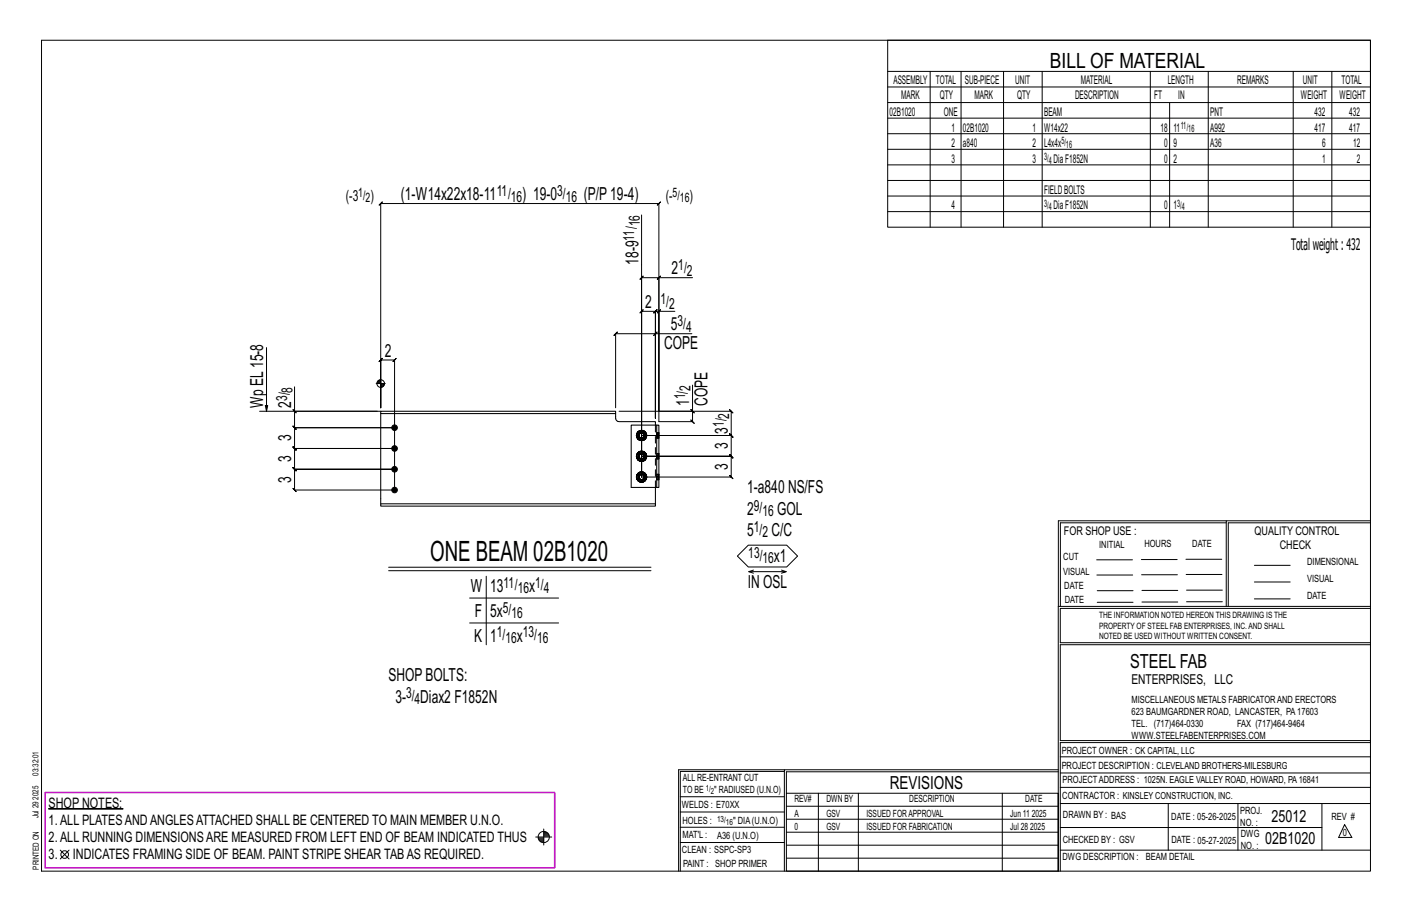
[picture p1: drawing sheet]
<svg xmlns="http://www.w3.org/2000/svg" width="432mm" height="279mm" viewBox="0 0 432 279" stroke-linecap="round" stroke-linejoin="round" font-family="sans-serif">
<g fill="#000" stroke="#000" stroke-width=".31">
<path d="M14.9 247.2h22.7v.1h-22.7z"/>
<circle cx="120.7" cy="137.1" r=".86"/>
<circle cx="120.7" cy="130.7" r=".86"/>
<circle cx="120.7" cy="143.4" r=".86"/>
<circle cx="120.7" cy="149.8" r=".86"/>
</g>
<g fill="none" stroke="#000" stroke-width=".31">
<path d="M12.7 12.3h406.4v254h-406.4zM271.5 12.3h147.6v57.2h-147.6zM271.5 21.8h147.6M271.5 26.6h147.6M271.5 31.4h147.6M271.5 36.1h147.6M284.5 21.8v47.7M293.9 21.8v47.7M306.9 21.8v47.7M318.7 21.8v47.7M351.8 21.8v47.7M357.7 31.4v38.1"/>
<path d="M369.5 21.8v47.7M395.5 21.8v47.7M407.3 21.8v47.7M271.5 40.9h147.6M271.5 45.6h147.6M271.5 50.4h147.6M271.5 55.2h147.6M271.5 59.9h147.6M196.2 65.7v80.1v-60.9l-.5 .5 1-1-.5 .5h5.3M271.5 64.7h147.6M201.5 95.2h-1.1l.5-.5-1 1 .5-.5v32.6v-25.8h11.2M202 84.4l-1 1z"/>
<path d="M202 94.7l-1 1zM206.4 95.2h-4.9v33.7h10.3l.5 .5-1-1 .5 .5v-3.2M211.8 84.9h-10.3v40.8h22.1l-.5-.5 1 1-.5-.5v7.4l-.5-.5 1 1-.5-.5h-27.4h27.4l-.5-.5 1 1-.5-.5v6.4l-.5-.5 1 1-.5-.5h-27.4h27.4l-.5-.5 1 1-.5-.5v6.3l-.5-.5 1 1-.5-.5h-27.4v-50.6l-.5 .5 1-1-.5 .5h4.2l-.5 .5 1-1-.5 .5v32.6M81.5 106.3v19.4l-.4-1.7h.8l-.4 1.7M90.1 118.3v7.4h25.3M115 117.3h2.8M115.4 116.8v.5M115.6 116.5v.8M115.8 116.3v1M116 116.2v1.1M116.2 116.1v1.2M116.4 115.9v8.8"/>
<path d="M116.6 117.3v1.1M116.9 117.3v1M117.1 117.3v.9M117.3 117.3v.8M117.5 117.3v.4M200.4 102h-12.1l.5-.5-1 1 .5-.5v22.7M200.9 101.5l-1 1zM211.8 117.7v8h-22.5M79.4 125.7h37M89.6 125.2l1 1zM90.1 125.7v5l-.5-.5 1 1-.5-.5h30.6h-30.6l-.5-.5 1 1-.5-.5v6.4l-.5-.5 1 1-.5-.5h30.6h-30.6l-.5-.5 1 1-.5-.5v6.3l-.5-.5 1 1-.5-.5h30.6h-30.6l-.5-.5 1 1-.5-.5v6.4l-.5-.5 1 1-.5-.5h30.6v-39.8l.5-.5-1 1 .5-.5h-4.3l.5-.5-1 1 .5-.5v14.7v-62.5l-.5 .5 1-1-.5 .5h85.1l-.5 .5 1-1-.5 .5v63.5M194.7 133.1h.5"/>
<path d="M194.7 139.5h.5M194.8 132.5l.5 .2-.1 .4M194.8 138.9l.5 .2-.1 .4M195.1 134.2l.5 .3M195.2 133.1l.1 .4-.5 .2M195.2 139.5l.1 .4-.5 .2M195.3 132.7l.2-.3-.4-.3a1.52 1.52 0 0 0 0 2.1l.4-.3-.2-.4M195.3 139.1l.2-.4-.4-.3a1.52 1.52 0 0 0 0 2.2l.4-.4-.2-.3M195.5 133.9l.3 .2-.2 .4 .6 .1M195.6 131.7l-.5 .4M195.6 138.1l-.5 .3M195.8 134.1l.4 .1v.4l.6-.1"/>
<path d="M196.2 131.6l-.6 .1 .2 .5-.3 .2M196.2 132.1l.4 .1 .2-.5 .5 .4-.4 .3M196.2 138l-.6 .1 .2 .4-.3 .2M196.2 138.5h.4l.2-.4 .5 .3-.4 .3M196.6 132.2l.3 .2 .3 .7h.5l-.1 .6M196.6 138.5l.3 .2 .3 .8h.5l-.1 .6M196.8 131.7l-.6-.1v.5l-.4 .1M196.8 138.1l-.6-.1v.5h-.4M196.9 133.9l.4 .3-.5 .3-.2-.4-.4 .1M197.1 133.5l.5 .2-.3 .5M197.1 139.9l.5 .2-.3 .5M197.2 133.1l-.3 .8-.3 .2"/>
<path d="M197.2 139.5l-.3 .7-.3 .2M197.3 132.1l.3 .4-.5 .2M197.3 138.4l.3 .5-.5 .2M197.6 132.5l.1 .6M197.6 138.9l.1 .6M211.3 125.2l1 1zM194.7 145.8h.5M194.8 145.2l.5 .2-.1 .4M195.1 140.6l.5 .3M195.1 146.9l.5 .3M195.2 145.8l.1 .4-.5 .2M195.3 145.4l.2-.3-.4-.3a1.52 1.52 0 0 0 0 2.1l.4-.3-.2-.4"/>
<path d="M195.5 140.2l.3 .2-.2 .5 .6 .1M195.5 146.6l.3 .2-.2 .4 .6 .1M195.6 144.4l-.5 .4M195.8 140.4l.4 .1v.5l.6-.1M195.8 146.8l.4 .1v.4l.6-.1M196.2 144.3l-.6 .1 .2 .5-.3 .2M196.2 144.8l.4 .1 .2-.5 .5 .4-.4 .3M196.6 144.9l.3 .2 .3 .7h.5l-.1 .6M196.8 144.4l-.6-.1v.5l-.4 .1M196.9 140.2l.4 .4-.5 .3-.2-.5-.4 .1M196.9 146.6l.4 .3-.5 .3-.2-.4-.4 .1M197.1 146.2l.5 .2-.3 .5"/>
<path d="M197.2 145.8l-.3 .8-.3 .2M197.3 144.8l.3 .4-.5 .2M197.6 145.2l.1 .6M375 159.8h-50.7v25.6M375 159.2h-51.3l-.1 107.1M419.1 159.2h-44.1v26.2M419.1 159.8h-43.5v25.6M118.8 173.4h80.3M118.8 174.5h80.3M148.7 176.2v20.9M225.5 170l3.3-3.3h11.8l3.3 3.3-3.3 3.3h-11.8zM229 174.7h11.4l-1.4 .5"/>
<path d="M230.4 174.3l-1.4 .4 1.4 .5M239 174.3l1.4 .4M335.4 171.1h10.9M335.4 175.8h11M349 171h11M349.1 175.7h11M362.7 171h10.9M362.7 175.6h11M383.6 172.8h11M383.6 177.9h11M143.6 182.8h27.2M143.6 190.4h27.2"/>
<path d="M323.7 185.4h95.4M335.5 184.1h11M335.5 180.6h11M349.2 184h11M349.2 180.5h11M362.9 180.4h10.9M362.9 184h10.9M383.6 183.1h11M419.1 186h-94.9v10.5h94.9M419.1 197.1h-94.9v29.3h94.9v.6h-94.9v39.3M239.9 235.8h-31.9v30.5M239.9 235.3h-32.4v31"/>
<path d="M323.6 235.3h-83.7v31M323.6 235.9h-83.1v6.6M324.2 236.3h94.9M324.2 231.4h94.9M18.4 259.9l2.7 2.7M21.1 259.9l-2.7 2.7M163.8 255.9h4.9M164.6 256.2h1.7M164.7 256.4h1.6M164.8 256.7h1.5M165 257h1.3M165.3 257.3h1"/>
<path d="M166.3 253.4v4.9M166.3 254.4h.9M166.3 255.6h1.7M166.3 254.7h1.3M166.3 255h1.5M166.3 255.3h1.6M208 252.9h31.9M208 257.5h31.9M208 243.6h31.9M208 248.2h31.9M240.5 242.5h83.1v23.8h-83.1zM240.5 258.4h83.1"/>
<path d="M240.5 254.4h83.1M240.5 250.4h83.1M240.5 246.5h83.1M250.3 242.5v23.8M262.5 242.5v23.8M306.5 242.5v23.8M324.2 253h80.1M324.2 245.6h94.9M324.2 259.9h94.9M324.2 240.7h94.9M357.3 245.6v14.3M378.6 245.6v14.3"/>
<path d="M404.3 245.6v14.3M411.2 252.1l2.2 3.9h-4zM240.5 262.3h83.1"/>
<circle cx="116.4" cy="117.3" r="1.16"/>
<circle cx="166.3" cy="255.9" r="1.71"/>
<circle cx="19.8" cy="261.2" r="1.17"/>
</g>
<path d="M13.8 242.2h155.8v23.1h-155.8z" fill="none" stroke="#f0f" stroke-width=".5"/>
<path d="M116.4 125.7h71.9v.7h-71.9zM116.4 126.4v27.6M188.3 126.4v1.6a1.02 1.02 0 0 0 1 .9h11.1v1.1M200.8 130h.7v19h-.7zM200.8 130h-7.8v19h7.8M116.4 154h84v.7h-84zM200.4 149v5" fill="none" stroke="#000" stroke-width=".32"/>
<g fill="none" stroke="#000" stroke-width=".31" stroke-dasharray="2 1.4">
<path d="M194.6 133.1l.1 .6zM194.6 139.5l.1 .6zM194.7 133.1l.1 .6zM194.7 133.1l.7-1.3-.7 1.3 .7 1.4-.7-1.4h.5M194.7 139.5l.1 .6zM194.7 139.5l.7-1.3-.7 1.3 .7 1.3-.7-1.3h.5M194.7 132.5l-.1 .6zM194.7 133.7l.4 .6zM194.7 138.9l-.1 .6zM194.8 133.7l.5-.2-.1-.4M194.8 132.5l.5 .2-.1 .4M194.8 138.9l.5 .2-.1 .4"/>
<path d="M195.1 132l-.4 .5zM195.1 134.3l.5 .3zM195.1 132l.5-.3zM195.1 138.4l-.4 .5zM195.1 138.4l.5-.4zM195.1 134.2l.5 .3zM195.1 134.2l.5 .3M195.1 132.1l.5-.4zM195.1 132.1l.5-.4M195.1 138.4l.5-.3zM195.1 138.4l.5-.3M195.3 133.5l.5 .6"/>
<path d="M195.3 132.7l.5-.5M195.3 139.9l.5 .5M195.3 139.1l.5-.6M195.4 133.1l.1 .4zM195.4 139.5l.1 .4zM195.4 134.5h1.6zM195.4 131.8h1.6zM195.4 138.2h1.6zM195.5 132.4l-.4-.3-.4 1 .1-.6v1.2l.3 .5-.3-.5 .3 .5 .4-.3M195.5 138.7l-.4-.3-.4 1.1 .1-.6v1.2l.3 .5-.3-.5 .3 .5 .4-.4M195.5 132.7l-.1 .4zM195.5 133.5l.3 .3z"/>
<path d="M195.5 132.7l.3-.3zM195.5 139.1l-.1 .4zM195.5 139.9l.3 .3zM195.5 139.1l.3-.3zM195.6 134.6l.6 .1zM195.6 131.7l.6-.2zM195.6 138l.6-.1zM195.8 134.1l.4 .1v.4l-.6-.1 .6 .1-.6-.1zM195.8 133.8l.4 .1zM195.8 132.4l.4-.1zM195.8 138.8l.4-.1zM196.2 131.6l-.6 .1 .6-.1-.6 .1 .2 .5 .4-.1"/>
<path d="M196.2 134.7l.6-.1zM196.2 134.6l.6-.1zM196.2 134.6l.6-.1M196.2 134.2l.4-.1 .2 .4M196.2 133.9l.4-.1zM196.2 132.3l.4 .1zM196.2 131.6l.6 .1-.6-.1 .6 .1-.2 .5-.4-.1zM196.2 131.5l.6 .2zM196.2 138l-.6 .1 .6-.1-.6 .1 .2 .4h.4M196.2 138.7l.4 .1zM196.2 138l.6 .1-.6-.1 .6 .1-.2 .4h-.4zM196.2 137.9l.6 .1z"/>
<path d="M196.6 134.1l.3-.2M196.6 133.8l.3-.3zM196.6 132.4l.3 .3zM196.6 132.2l.3 .2M196.6 138.8l.3 .3zM196.6 138.5l.3 .2M196.8 134.5l.5-.3zM196.8 134.5l.5-.3M196.8 131.7l.5 .4zM196.8 131.7l.5 .4M196.8 138.1l.5 .3zM196.8 138.1l.5 .3"/>
<path d="M196.8 134.6l.5-.3zM196.8 131.7l.5 .3zM196.8 138l.5 .4zM196.9 132.7l.1 .4zM196.9 139.1l.1 .4zM197 131.8l.7 1.3zM197 138.2l.7 1.3zM197 133.1l-.1 .4zM197 139.5l-.1 .4zM197.1 133.5l.5 .2-.3 .5M197.1 132.7l.5-.2-.3-.4M197.1 139.9l.5 .2-.3 .5"/>
<path d="M197.1 139.1l.5-.2-.3-.5M197.3 134.2l-.4-.3 .3-.8M197.3 132.1l-.4 .3 .3 .7h.5l-.1 .6M197.3 138.4l-.4 .3 .3 .8h.5l-.1 .6M197.3 132l.4 .5zM197.3 138.4l.4 .5zM197.6 132.5l.1 .6zM197.6 132.5l.1 .6M197.6 138.9l.1 .6zM197.6 138.9l.1 .6M197.7 133.7l-.4 .6zM197.7 132.5l.1 .6z"/>
<path d="M197.7 138.9l.1 .6zM197.7 133.1l-.7 1.4zM197.7 139.5l-.7 1.3zM197.8 133.1l-.1 .6zM197.8 139.5l-.1 .6zM200.8 132.3h.7zM200.8 132.8v.3h.7v-.3h-.7v-.3M200.8 138.6l.7 .1zM200.8 139.1v.4h.7v-.4h-.7v-.2M201.5 132.3v.2M201.5 132.8v-.3h-.7v-.2M201.5 133.1v.4h-.7v-.4"/>
<path d="M201.5 133.5v.2h-.7v-.2M201.5 133.7v.2h-.7v-.2M201.5 133.9h-.7M201.5 138.7v.2M201.5 139.1v-.2h-.7v-.2M201.5 139.5v.3h-.7v-.3M201.5 139.8v.3h-.7v-.3M194.6 145.8l.1 .6zM194.7 145.8l.1 .6zM194.7 145.8l.7-1.3-.7 1.3 .7 1.4-.7-1.4h.5M194.7 140.1l.4 .5zM194.7 145.2l-.1 .6z"/>
<path d="M194.7 146.4l.4 .6zM194.8 140.1l.5-.2-.1-.4M194.8 146.4l.5-.2-.1-.4M194.8 145.2l.5 .2-.1 .4M195.1 140.6l.5 .3zM195.1 144.7l-.4 .5zM195.1 147l.5 .3zM195.1 144.7l.5-.3zM195.1 140.6l.5 .3M195.1 146.9l.5 .3zM195.1 146.9l.5 .3M195.1 144.8l.5-.4z"/>
<path d="M195.1 144.8l.5-.4M195.3 146.2l.5 .6M195.3 145.4l.5-.5M195.4 145.8l.1 .4zM195.4 140.8h1.6zM195.4 147.2h1.6zM195.4 144.5h1.6zM195.5 145.1l-.4-.3-.4 1 .1-.6v1.2l.3 .5-.3-.5 .3 .5 .4-.3M195.5 145.4l-.1 .4zM195.5 146.2l.3 .3zM195.5 145.4l.3-.3zM195.6 140.9l.6 .2z"/>
<path d="M195.6 147.3l.6 .1zM195.6 144.4l.6-.2zM195.8 140.4l.4 .1v.5l-.6-.1 .6 .1-.6-.1zM195.8 140.2l.4 .1zM195.8 146.8l.4 .1v.4l-.6-.1 .6 .1-.6-.1zM195.8 146.5l.4 .1zM195.8 145.1l.4-.1zM196.2 141.1l.6-.2zM196.2 141l.6-.1zM196.2 141l.6-.1M196.2 140.5l.4-.1 .2 .5M196.2 140.3l.4-.1z"/>
<path d="M196.2 144.3l-.6 .1 .6-.1-.6 .1 .2 .5 .4-.1M196.2 147.4l.6-.1zM196.2 147.3l.6-.1zM196.2 147.3l.6-.1M196.2 146.9l.4-.1 .2 .4M196.2 146.6l.4-.1zM196.2 145l.4 .1zM196.2 144.3l.6 .1-.6-.1 .6 .1-.2 .5-.4-.1zM196.2 144.2l.6 .2zM196.6 140.4l.3-.2M196.6 140.2l.3-.3zM196.6 146.8l.3-.2"/>
<path d="M196.6 146.5l.3-.3zM196.6 145.1l.3 .3zM196.6 144.9l.3 .2M196.8 140.9l.5-.3zM196.8 140.9l.5-.3M196.8 147.2l.5-.3zM196.8 147.2l.5-.3M196.8 144.4l.5 .4zM196.8 144.4l.5 .4M196.8 147.3l.5-.3zM196.8 144.4l.5 .3zM196.9 145.4l.1 .4z"/>
<path d="M197 144.5l.7 1.3zM197 145.8l-.1 .4zM197.1 146.2l.5 .2-.3 .5M197.1 145.4l.5-.2-.3-.4M197.3 140.6l-.4-.4 .3-.7M197.3 146.9l-.4-.3 .3-.8M197.3 144.8l-.4 .3 .3 .7h.5l-.1 .6M197.3 144.7l.4 .5zM197.6 145.2l.1 .6zM197.6 145.2l.1 .6M197.7 140.1l-.4 .5zM197.7 146.4l-.4 .6z"/>
<path d="M197.7 145.2l.1 .6zM197.7 145.8l-.7 1.4zM197.8 145.8l-.1 .6zM200.4 149v-19M200.8 145h.7zM200.8 145.5v.3h.7v-.3h-.7v-.3M201.5 140.1v.2h-.7v-.2M201.5 140.3h-.7M201.5 145v.2M201.5 145.5v-.3h-.7v-.2M201.5 145.8v.4h-.7v-.4M201.5 146.2v.2h-.7v-.2"/>
<path d="M201.5 146.4v.2h-.7v-.2M201.5 146.6h-.7"/>
</g>
<text font-size="8.6" x="131.5" y="171.4">ONE BEAM 02B1020</text>
<text font-size="6.4" x="321.1" y="20.7">BILL OF MATERIAL</text>
<text font-size="5.9" x="345.6" y="204.1">STEEL FAB</text>
<g font-size="5.5">
<text x="122.6" y="61.2">(1-W14x22x18-11</text>
<text x="159.7" y="61.2">) 19-0</text>
<text x="178.5" y="61.2">(P/P19-4)</text>
<text x="195.2" y="80.9" transform="rotate(-90 195.2 80.9)">18-9</text>
<text x="205.4" y="83.9">2</text>
<text x="197.3" y="94.2">2</text>
<text x="205.2" y="101">5</text>
<text x="203.1" y="106.6">COPE</text>
<text x="117.7" y="109.1">2</text>
<text x="80.5" y="124.7" transform="rotate(-90 80.5 124.7)">Wp EL15-8</text>
<text x="89.1" y="124.7" transform="rotate(-90 89.1 124.7)">2</text>
<text x="210.8" y="124.1" transform="rotate(-90 210.8 124.1)">1</text>
<text x="216.3" y="124.1" transform="rotate(-90 216.3 124.1)">COPE</text>
<text x="89.1" y="134.9" transform="rotate(-90 89.1 134.9)">3</text>
<text x="222.6" y="137.3" transform="rotate(-90 222.6 137.3)">3</text>
<text x="222.6" y="132.6" transform="rotate(-90 222.6 132.6)">3</text>
<text x="89.1" y="141.3" transform="rotate(-90 89.1 141.3)">3</text>
<text x="222.6" y="143.7" transform="rotate(-90 222.6 143.7)">3</text>
<text x="89.1" y="147.6" transform="rotate(-90 89.1 147.6)">3</text>
<text x="228.5" y="150.8">1-a840 NS/FS</text>
<text x="228.5" y="157.3">2</text>
<text x="237.7" y="157.3">GOL</text>
<text x="228.5" y="163.8">5</text>
<text x="235.9" y="163.8">C/C</text>
<text x="236.7" y="171.8">x1</text>
<text x="228.7" y="179.8">IN OSL</text>
<text x="144" y="180.9">W</text>
<text x="149.9" y="180.9">13</text>
<text x="161.8" y="180.9">x</text>
<text x="145.3" y="188.5">F</text>
<text x="149.9" y="188.5">5x</text>
<text x="145" y="196.1">K</text>
<text x="149.9" y="196.1">1</text>
<text x="158" y="196.1">x</text>
<text x="118.8" y="208.2">SHOPBOLTS:</text>
<text x="120.9" y="214.8">3-</text>
<text x="128.5" y="214.8">Diax2 F1852N</text>
<text x="272.2" y="241.1">REVISIONS</text>
</g>
<g font-size="5.1">
<text x="388.9" y="251.3">25012</text>
<text x="386.9" y="258.1">02B1020</text>
</g>
<text font-size="4.9" x="394.8" y="76.4">Totalweight : 432</text>
<g font-size="4.7">
<text x="151.9" y="60">11/</text>
<text x="170.4" y="60">3/</text>
<text x="105.7" y="61.4">(-3</text>
<text x="113.3" y="61.4">)</text>
<text x="156.2" y="61.6">16</text>
<text x="173" y="61.6">16</text>
<text x="203.6" y="61.4">(-</text>
<text x="210.9" y="61.4">)</text>
<text x="195.6" y="69.2" transform="rotate(-90 195.6 69.2)">16</text>
<text x="194" y="73.6" transform="rotate(-90 194 73.6)">11/</text>
<text x="207.4" y="82.7">1/</text>
<text x="210" y="84.3">2</text>
<text x="202" y="92.9">1/</text>
<text x="204.6" y="94.6">2</text>
<text x="207.2" y="99.8">3/</text>
<text x="209.8" y="101.4">4</text>
<text x="89.5" y="120" transform="rotate(-90 89.5 120)">8</text>
<text x="211.2" y="119.5" transform="rotate(-90 211.2 119.5)">2</text>
<text x="87.8" y="122.6" transform="rotate(-90 87.8 122.6)">3/</text>
<text x="209.5" y="122.1" transform="rotate(-90 209.5 122.1)">1/</text>
<text x="221.4" y="130.6" transform="rotate(-90 221.4 130.6)">1/</text>
<text x="223" y="128" transform="rotate(-90 223 128)">2</text>
<text x="230.5" y="156.1">9/</text>
<text x="233.1" y="157.7">16</text>
<text x="230.5" y="162.6">1/</text>
<text x="233.1" y="164.2">2</text>
<text x="228.8" y="170.5">13/</text>
<text x="233.2" y="172.2">16</text>
<text x="154" y="179.6">11/</text>
<text x="163.7" y="179.6">1/</text>
<text x="158.3" y="181.3">16</text>
<text x="166.3" y="181.3">4</text>
<text x="153.8" y="187.2">5/</text>
<text x="156.4" y="188.9">16</text>
<text x="151.9" y="194.9">1/</text>
<text x="154.6" y="196.5">16</text>
<text x="159.9" y="194.9">13/</text>
<text x="164.2" y="196.5">16</text>
<text x="124.2" y="213.5">3/</text>
<text x="126.8" y="215.2">4</text>
</g>
<g font-size="4.4">
<text x="14.9" y="246.9">SHOP NOTES:</text>
<text x="14.9" y="257.4">2.ALL RUNNING DIMENSIONSARE MEASURED FROM LEFT END OF BEAM INDICATED THUS</text>
<text x="14.9" y="252.2">1.ALL PLATESANDANGLESATTACHED SHALL BE CENTERED TO MAIN MEMBER U.N.O.</text>
<text x="14.9" y="262.6">3.</text>
<text x="22.3" y="262.6">INDICATES FRAMING SIDE OF BEAM. PAINT STRIPE SHEAR TABAS REQUIRED.</text>
</g>
<text font-size="4.2" x="346" y="209.1">ENTERPRISES, LLC</text>
<g font-size="4">
<text x="109.6" y="60.3">1/</text>
<text x="111.8" y="61.7">2</text>
<text x="205.7" y="60.3">5/</text>
<text x="207.9" y="61.7">16</text>
</g>
<g font-size="3.7">
<text x="273.2" y="25.6">ASSEMBLY</text>
<text x="286.2" y="25.6">TOTAL</text>
<text x="295.1" y="25.6">SUB-PIECE</text>
<text x="310.4" y="25.6">UNIT</text>
<text x="330.5" y="25.6">MATERIAL</text>
<text x="357.1" y="25.6">LENGTH</text>
<text x="378.3" y="25.6">REMARKS</text>
<text x="398.4" y="25.6">UNIT</text>
<text x="410.2" y="25.6">TOTAL</text>
<text x="272.1" y="35.5">02B1020</text>
<text x="275.6" y="30.4">MARK</text>
<text x="287.4" y="30.4">QTY</text>
<text x="288.6" y="35.5">ONE</text>
<text x="298" y="30.4">MARK</text>
<text x="311" y="30.4">QTY</text>
<text x="319.3" y="35.5">BEAM</text>
<text x="328.7" y="30.4">DESCRIPTION</text>
<text x="353" y="30.4">FT</text>
<text x="360.3" y="30.4">IN</text>
<text x="370.1" y="35.5">PNT</text>
<text x="397.8" y="30.4">WEIGHT</text>
<text x="402" y="35.5">432</text>
<text x="409.6" y="30.4">WEIGHT</text>
<text x="412.6" y="35.5">432</text>
<text x="290.9" y="40.2">1</text>
<text x="294.5" y="40.2">02B1020</text>
<text x="315.8" y="40.2">1</text>
<text x="319.3" y="40.2">W14x22</text>
<text x="354.9" y="40.2">18</text>
<text x="358.9" y="40.2">11</text>
<text x="370.1" y="40.2">A992</text>
<text x="402" y="40.2">417</text>
<text x="412.6" y="40.2">417</text>
<text x="290.9" y="45">2</text>
<text x="294.5" y="45">a840</text>
<text x="315.8" y="45">2</text>
<text x="319.3" y="45">L4x4x</text>
<text x="356" y="45">0</text>
<text x="358.9" y="45">9</text>
<text x="370.1" y="45">A36</text>
<text x="404.3" y="45">6</text>
<text x="413.8" y="45">12</text>
<text x="290.9" y="49.7">3</text>
<text x="315.8" y="49.7">3</text>
<text x="322.2" y="49.7">DiaF1852N</text>
<text x="356" y="49.7">0</text>
<text x="358.9" y="49.7">2</text>
<text x="404.3" y="49.7">1</text>
<text x="415" y="49.7">2</text>
<text x="319.3" y="59.3">FIELDBOLTS</text>
<text x="290.9" y="64">4</text>
<text x="322.2" y="64">DiaF1852N</text>
<text x="356" y="64">0</text>
<text x="358.9" y="64">1</text>
<text x="325.3" y="163.4">FOR SHOP USE :</text>
<text x="383.7" y="163.4">QUALITY CONTROL</text>
<text x="391.4" y="167.8">CHECK</text>
</g>
<g font-size="3.1">
<text x="361.1" y="39.4">11/</text>
<text x="363.4" y="40.5">16</text>
<text x="324.6" y="44.1">5/</text>
<text x="326" y="45.3">16</text>
<text x="319.3" y="48.9">3/</text>
<text x="320.7" y="50">4</text>
<text x="319.3" y="63.2">3/</text>
<text x="320.7" y="64.3">4</text>
<text x="360" y="63.2">3/</text>
<text x="361.4" y="64.3">4</text>
<text x="336.2" y="167.4">INITIAL</text>
<text x="350" y="167.1">HOURS</text>
<text x="364.6" y="167.2">DATE</text>
<text x="325.2" y="171.3">CUT</text>
<text x="399.8" y="172.8">DIMENSIONAL</text>
<text x="325.1" y="175.8">VISUAL</text>
<text x="399.8" y="177.9">VISUAL</text>
<text x="325.5" y="180">DATE</text>
<text x="325.7" y="184.4">DATE</text>
<text x="399.8" y="183.1">DATE</text>
<text x="346" y="215">MISCELLANEOUS METALS FABRICATORAND ERECTORS</text>
<text x="346" y="218.6">623 BAUMGARDNER ROAD, LANCASTER, PA17603</text>
<text x="346" y="225.8">WWW.STEELFABENTERPRISES.COM</text>
<text x="346" y="222.2">TEL. (717)464-0330</text>
<text x="378.3" y="222.2">FAX (717)464-9464</text>
<text x="324.7" y="230.5">PROJECT OWNER : CK CAPITAL, LLC</text>
<text x="208.8" y="238.8">ALL RE-ENTRANT CUT</text>
<text x="324.7" y="235.1">PROJECT DESCRIPTION : CLEVELAND BROTHERS-MILESBURG</text>
<text x="324.9" y="239.5">PROJECTADDRESS : 1025N. EAGLE VALLEY ROAD, HOWARD, PA16841</text>
<text x="208.8" y="242.5">TO BE</text>
<text x="218.4" y="242.5">&quot; RADIUSED (U.N.O)</text>
<text x="242.9" y="245.3">REV#</text>
<text x="252.7" y="245.3">DWN BY</text>
<text x="278.1" y="245.3">DESCRIPTION</text>
<text x="313.5" y="245.3">DATE</text>
<text x="324.9" y="244.2">CONTRACTOR : KINSLEY CONSTRUCTION, INC.</text>
<text x="208.5" y="247">WELDS : E70XX</text>
<text x="208.7" y="251.7">HOLES :</text>
<text x="224.2" y="251.8">&quot; DIA(U.N.O)</text>
<text x="242.9" y="249.9">A</text>
<text x="252.7" y="249.9">GSV</text>
<text x="264.9" y="249.9">ISSUED FORAPPROVAL</text>
<text x="309" y="249.9">Jun 11</text>
<text x="315.5" y="249.9">2025</text>
<text x="325.1" y="250">DRAWN BY : BAS</text>
<text x="358.2" y="250.5">DATE : 05-26-2025</text>
<text x="379.3" y="248.9">PROJ.</text>
<text x="407.2" y="250.5">REV #</text>
<text x="208.7" y="256.3">MAT'L :</text>
<text x="219.3" y="256.4">A36 (U.N.O)</text>
<text x="242.9" y="253.8">0</text>
<text x="252.7" y="253.8">GSV</text>
<text x="264.9" y="253.8">ISSUED FOR FABRICATION</text>
<text x="309" y="253.8">Jul 28</text>
<text x="315" y="253.8">2025</text>
<text x="325" y="257.6">CHECKED BY : GSV</text>
<text x="358.3" y="257.7">DATE : 05-27-2025</text>
<text x="379.3" y="252.5">NO. :</text>
<text x="379.5" y="255.9">DWG</text>
<text x="410.6" y="255.5">0</text>
<text x="208.6" y="260.7">CLEAN : SSPC-SP3</text>
<text x="324.9" y="262.9">DWG DESCRIPTION :</text>
<text x="350.4" y="263">BEAM DETAIL</text>
<text x="379.5" y="259.5">NO. :</text>
<text x="208.9" y="265">PAINT : SHOP PRIMER</text>
</g>
<g font-size="2.7">
<text x="336.1" y="189">THE INFORMATION NOTED HEREON THIS DRAWING IS THE</text>
<text x="336.1" y="195.4">NOTED BE USED WITHOUT WRITTEN CONSENT.</text>
<text x="336.1" y="192.2">PROPERTY OF STEEL FAB ENTERPRISES, INC.AND SHALL</text>
</g>
<g font-size="2.6">
<text x="215.9" y="241.8">1/</text>
<text x="217.4" y="242.7">2</text>
<text x="219.3" y="251.1">13/</text>
<text x="222" y="252.1">16</text>
</g>
<g font-size="2.5">
<text x="11.7" y="237.1" transform="rotate(-90 11.7 237.1)">03:32:01</text>
<text x="11.8" y="244.4" transform="rotate(-90 11.8 244.4)">2025</text>
<text x="11.8" y="250.1" transform="rotate(-90 11.8 250.1)">Jul 29</text>
<text x="11.9" y="265.8" transform="rotate(-90 11.9 265.8)">PRINTED ON</text>
</g>
</svg>
